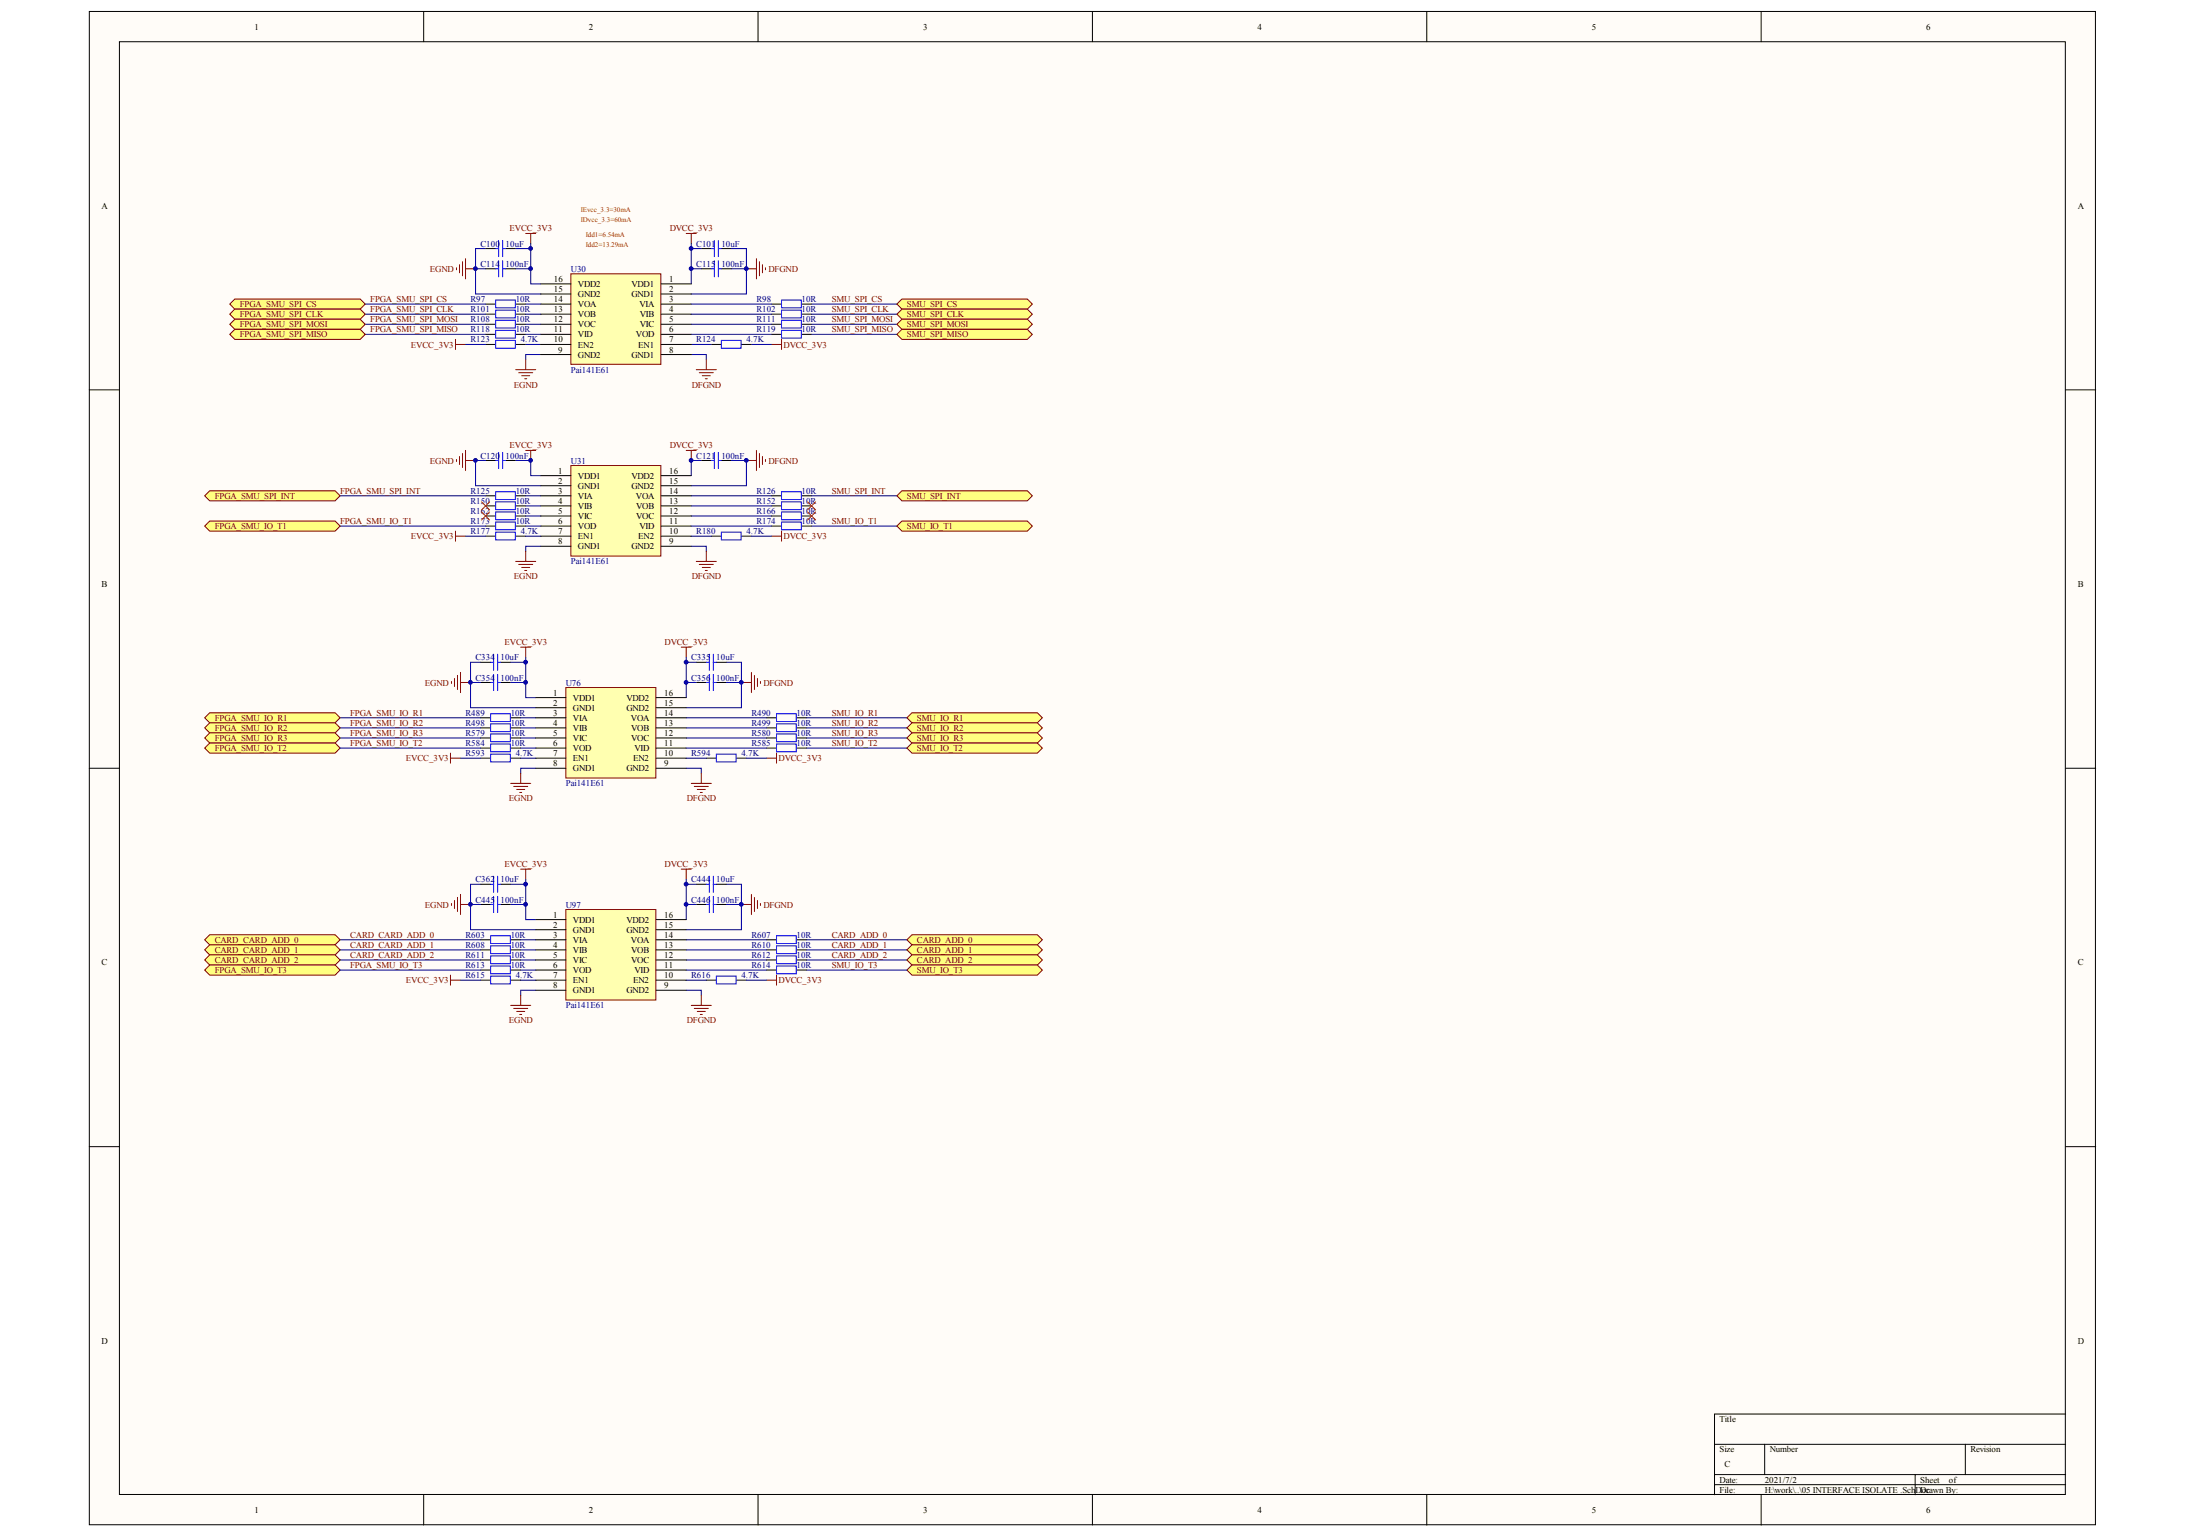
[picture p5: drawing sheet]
<svg xmlns="http://www.w3.org/2000/svg" width="289mm" height="202mm" viewBox="0 0 289 202" stroke-linecap="round" stroke-linejoin="round" font-family="sans-serif">
<g fill="#fffcf8" stroke="#000" stroke-width=".13">
<path d="M11.7 1.5h263.5v198.6h-263.5z"/>
<path d="M15.7 5.5h255.5v190.7h-255.5z"/>
</g>
<g fill="none" stroke="#000" stroke-width=".13">
<path d="M55.6 1.5v4M99.6 1.5v4M143.5 1.5v4M187.4 1.5v4M231.3 1.5v4M63.8 39.9h1.3M63.8 32.6h1.3M63.8 35.3h1.3M66.4 32.6h1.3M66.4 35.3h1.3M67.7 39.9h1.3M92.1 32.6h1.3"/>
<path d="M92.1 35.3h1.3M94.7 32.6h1.4M94.7 35.3h1.4M101.3 39.9h1.3M105.3 39.9h1.3M11.7 51.2h4M63.8 43.9h1.3M63.8 41.2h1.3M63.8 42.6h1.3M63.8 45.2h1.3M67.7 43.9h1.3M67.7 41.2h1.3"/>
<path d="M67.7 42.6h1.3M67.7 45.2h1.3M93.4 45.2h1.3M97.4 45.2h1.3M101.3 43.9h1.3M101.3 41.2h1.3M101.3 42.6h1.3M105.3 43.9h1.3M105.3 41.2h1.3M105.3 42.6h1.3M271.3 51.2h3.9M63.8 69.1h1.3"/>
<path d="M63.8 65.1h1.3M63.8 66.4h1.3M63.8 67.7h1.3M63.8 60.4h1.3M63.8 70.4h1.3M66.4 60.4h1.3M67.7 69.1h1.3M67.7 65.1h1.3M67.7 66.4h1.3M67.7 67.7h1.3M67.7 70.4h1.3M92.1 60.4h1.3"/>
<path d="M93.4 70.4h1.3M94.7 60.4h1.4M97.4 70.4h1.3M101.3 69.1h1.3M101.3 65.1h1.3M101.3 66.4h1.3M101.3 67.7h1.3M105.3 69.1h1.3M105.3 65.1h1.3M105.3 66.4h1.3M105.3 67.7h1.3M11.7 100.8h4"/>
<path d="M271.3 100.8h3.9M11.7 150.5h4M271.3 150.5h3.9M55.6 196.2v4M99.6 196.2v4M143.5 196.2v4M187.4 196.2v4M225.2 189.6h46.1M225.2 193.6h46.1M225.2 194.9h46.1M231.3 196.2v4M231.8 189.6v4"/>
<path d="M251.5 193.6v2.6M258.1 189.6v4M271.3 185.6h-46.1v10.6"/>
</g>
<g fill="none" stroke="#00f" stroke-width=".13">
<path d="M65.1 39.4h2.6v1h-2.6zM65.1 32.6h.4M65.1 35.3h.4M65.5 31.6v2.1M65.5 34.2v2.1M66 32.6h.4M66 35.3h.4M66 31.6v2.1M66 34.2v2.1M93.4 32.6h.4M93.4 35.3h.4M93.8 31.6v2.1"/>
<path d="M93.8 34.2v2.1M94.3 31.6v2.1M94.3 34.2v2.1M94.3 32.6h.4M94.3 35.3h.4M102.6 39.4h2.6v1h-2.6zM65.1 40.7h2.6v1h-2.6zM65.1 42h2.6v1.1h-2.6zM65.1 43.4h2.6v1h-2.6zM65.1 44.7h2.6v1h-2.6zM65.5 59.4v2.1M66 59.4v2.1"/>
<path d="M93.8 59.4v2.1M94.3 59.4v2.1M94.7 44.7h2.6v1h-2.6zM102.6 43.4h2.6v1h-2.6zM102.6 40.7h2.6v1h-2.6zM102.6 42h2.6v1.1h-2.6zM65.1 64.6h2.6v1h-2.6zM65.1 65.9h2.6v1h-2.6zM65.1 67.2h2.6v1h-2.6zM65.1 68.5h2.6v1h-2.6zM65.1 69.8h2.6v1.1h-2.6zM65.1 60.4h.4"/>
<path d="M66 60.4h.4M93.4 60.4h.4M94.3 60.4h.4M94.7 69.8h2.6v1.1h-2.6zM102.6 68.5h2.6v1h-2.6zM102.6 64.6h2.6v1h-2.6zM102.6 65.9h2.6v1h-2.6zM102.6 67.2h2.6v1h-2.6z"/>
</g>
<g fill="none" stroke="#000080" stroke-width=".13">
<path d="M48 39.9h15.8M62.5 35.3v3.3h8.5M62.5 35.3h1.3M63.8 32.6h-1.3v2.7M67.7 32.6h2M67.7 35.3h2M69 39.9h2M69.7 32v5.3h1.3M90.8 39.9h10.5M90.8 32.6h1.3M90.8 35.3h1.3M90.8 32v5.3"/>
<path d="M96.1 32.6h1.9v2.7M96.1 35.3h1.9M98 35.3v3.3h-7.2M106.6 39.9h11.2M48 43.9h15.8M48 41.2h15.8M48 42.6h15.8M61.1 45.2h2.7M69 43.9h2M69 41.2h2M69 42.6h2M69 45.2h2"/>
<path d="M71 46.5h-2v.7M90.8 46.5h2v.7M90.8 43.9h10.5M90.8 41.2h10.5M90.8 42.6h10.5M90.8 45.2h2.6M98.7 45.2h2.6M106.6 43.9h11.2M106.6 41.2h11.2M106.6 42.6h11.2M44.7 65.1h19.1M44.7 69.1h19.1"/>
<path d="M61.1 70.4h2.7M67.7 60.4h2v2h1.3M69 65.1h2M69 69.1h2M69 66.4h2M69 67.7h2M69 70.4h2M71 71.7h-2v.7M90.8 71.7h2v.7M90.8 65.1h10.5M90.8 69.1h10.5M90.8 66.4h10.5"/>
<path d="M90.8 67.7h10.5M90.8 70.4h2.6M92.1 60.4h-1.3v2M96.1 60.4h1.9v3.4h-7.2M98.7 70.4h2.6M106.6 65.1h11.2M106.6 69.1h11.2"/>
</g>
<g fill="none" stroke="#800000" stroke-width=".13">
<path d="M60 35.1v.3M60.3 34.7v1.1M60.7 34.4v1.8M61.1 35.3h1.4M61.1 34v2.6M69 30.6h1.4M69.7 30.6v1.4M90.1 30.6h1.3M90.8 30.6v1.4M98 35.3h1.3M99.3 34v2.6M99.7 34.4v1.8"/>
<path d="M100.1 34.7v1.1M100.5 35.1v.3M59.8 45.2h1.3M59.8 44.6v1.3M60.3 59.9v1.1M60.7 59.5v1.9M61.1 59.1v2.7M67.7 48.5h2.7M68.1 48.9h1.9M68.5 49.3h1.1M68.9 49.7h.3M69 47.2v1.3"/>
<path d="M69 59.1h1.4M69.7 59.1v1.3M90.1 59.1h1.3M90.8 59.1v1.3M91.4 48.5h2.7M91.8 48.9h1.9M92.2 49.3h1.1M92.6 49.7h.3M92.8 47.2v1.3M99.3 59.1v2.7M99.7 59.5v1.9M100.1 59.9v1.1"/>
<path d="M101.3 45.2h1.3M102.6 44.6v1.3M59.8 69.7v1.3M59.8 70.4h1.3M60 60.3v.3M61.1 60.4h1.4M67.7 73.7h2.7M68.1 74.1h1.9M68.5 74.5h1.1M68.9 74.9h.3M69 72.4v1.3M91.4 73.7h2.7"/>
<path d="M91.8 74.1h1.9M92.2 74.5h1.1M92.6 74.9h.3M92.8 72.4v1.3M98 60.4h1.3M100.5 60.3v.3M101.3 70.4h1.3M102.6 69.7v1.3"/>
</g>
<path d="M63.2 67.2l1.1 1.1M64.3 67.2l-1.1 1.1M106.1 67.2l1 1.1M107.1 67.2l-1 1.1" fill="none" stroke="#f00" stroke-width=".13"/>
<path d="M75 35.9h11.8v11.9h-11.8z" fill="#ffffb0" stroke="#800000" stroke-width=".13"/>
<g fill="none" stroke="#000" stroke-width=".13">
<path d="M71 37.3h4M71 38.6h4M71 39.9h4M86.8 37.3h4M86.8 38.6h4M86.8 39.9h4M71 41.2h4M71 42.6h4M71 43.9h4M71 45.2h4M71 46.5h4M86.8 41.2h4"/>
<path d="M86.8 42.6h4M86.8 43.9h4M86.8 45.2h4M86.8 46.5h4"/>
</g>
<path d="M63.8 60.4h-1.3v3.4h8.5" fill="none" stroke="#000080" stroke-width=".13"/>
<path d="M75 61.1h11.8v11.9h-11.8z" fill="#ffffb0" stroke="#800000" stroke-width=".13"/>
<g fill="none" stroke="#000" stroke-width=".13">
<path d="M71 62.4h4M71 63.8h4M71 65.1h4M71 66.4h4M71 67.7h4M71 69.1h4M71 70.4h4M71 71.7h4M86.8 62.4h4M86.8 63.8h4M86.8 65.1h4M86.8 66.4h4"/>
<path d="M86.8 67.7h4M86.8 69.1h4M86.8 70.4h4M86.8 71.7h4M63.1 98.2h1.3M63.1 94.2h1.3M63.1 95.5h1.3M63.1 96.9h1.3M63.1 86.9h1.3M63.1 89.6h1.3M63.1 99.5h1.3M65.7 86.9h1.4"/>
<path d="M65.7 89.6h1.4M67.1 98.2h1.3M67.1 94.2h1.3M67.1 95.5h1.3M67.1 96.9h1.3M67.1 99.5h1.3M91.4 86.9h1.4M91.4 89.6h1.4M92.8 99.5h1.3M94.1 86.9h1.3M94.1 89.6h1.3M96.7 99.5h1.3"/>
<path d="M100.7 98.2h1.3M100.7 94.2h1.3M100.7 95.5h1.3M100.7 96.9h1.3M104.6 98.2h1.3M104.6 94.2h1.3M104.6 95.5h1.3M104.6 96.9h1.3M63.1 116.1h1.3M63.1 118.7h1.3M65.7 116.1h1.4M65.7 118.7h1.4"/>
<path d="M91.4 116.1h1.4M91.4 118.7h1.4M94.1 116.1h1.3M94.1 118.7h1.3M63.1 127.3h1.3M63.1 123.4h1.3M63.1 124.7h1.3M63.1 126h1.3M63.1 128.7h1.3M67.1 127.3h1.3M67.1 123.4h1.3M67.1 124.7h1.3"/>
<path d="M67.1 126h1.3M67.1 128.7h1.3M92.8 128.7h1.3M96.7 128.7h1.3M100.7 127.3h1.3M100.7 123.4h1.3M100.7 124.7h1.3M100.7 126h1.3M104.6 127.3h1.3M104.6 123.4h1.3M104.6 124.7h1.3M104.6 126h1.3"/>
</g>
<g fill="none" stroke="#00f" stroke-width=".13">
<path d="M64.4 93.7h2.6v1h-2.6zM64.4 95h2.6v1h-2.6zM64.4 96.3h2.6v1.1h-2.6zM64.4 97.7h2.6v1h-2.6zM64.4 99h2.6v1h-2.6zM64.4 86.9h.4M64.4 89.6h.4M64.8 85.9v2.1M64.8 88.5v2.1M65.4 86.9h.3M65.4 89.6h.3M65.4 85.9v2.1"/>
<path d="M65.4 88.5v2.1M92.8 86.9h.4M92.8 89.6h.4M93.2 85.9v2.1M93.2 88.5v2.1M93.7 85.9v2.1M93.7 88.5v2.1M93.7 86.9h.4M93.7 89.6h.4M94.1 99h2.6v1h-2.6zM102 97.7h2.6v1h-2.6zM102 93.7h2.6v1h-2.6z"/>
<path d="M102 95h2.6v1h-2.6zM102 96.3h2.6v1.1h-2.6zM64.4 116.1h.4M64.4 118.7h.4M64.8 115v2.1M64.8 117.7v2.1M65.4 115v2.1M65.4 117.7v2.1M65.4 116.1h.3M65.4 118.7h.3M92.8 116.1h.4M92.8 118.7h.4"/>
<path d="M93.2 115v2.1M93.2 117.7v2.1M93.7 115v2.1M93.7 117.7v2.1M93.7 116.1h.4M93.7 118.7h.4M64.4 122.8h2.6v1h-2.6zM64.4 124.2h2.6v1h-2.6zM64.4 125.5h2.6v1h-2.6zM64.4 126.8h2.6v1h-2.6zM64.4 128.1h2.6v1h-2.6zM94.1 128.1h2.6v1h-2.6z"/>
<path d="M102 126.8h2.6v1h-2.6zM102 122.8h2.6v1h-2.6zM102 124.2h2.6v1h-2.6zM102 125.5h2.6v1h-2.6z"/>
</g>
<g fill="none" stroke="#000080" stroke-width=".13">
<path d="M44.7 94.2h18.4M44.7 95.5h18.4M44.7 96.9h18.4M60.5 99.5h2.6M61.8 89.6h1.3M63.1 86.9h-1.3v6h8.6M67.1 86.9h1.9M67.1 89.6h1.9M68.4 94.2h2M68.4 95.5h2M68.4 96.9h2M68.4 98.2h2"/>
<path d="M68.4 99.5h2M69 86.3v5.3h1.4M90.1 94.2h10.6M90.1 95.5h10.6M90.1 96.9h10.6M90.1 98.2h10.6M90.1 86.9h1.3M90.1 89.6h1.3M90.1 99.5h2.7M90.1 86.3v5.3M95.4 86.9h2v6h-7.3M95.4 89.6h2"/>
<path d="M98 99.5h2.7M105.9 94.2h13.2M105.9 95.5h13.2M105.9 96.9h13.2M63.1 116.1h-1.3v5.9h8.6M67.1 116.1h1.9M67.1 118.7h1.9M69 115.4v5.3h1.4M70.4 100.8h-2v.7M90.1 100.8h2v.7M90.1 115.4v5.3M90.1 116.1h1.3"/>
<path d="M90.1 118.7h1.3M95.4 116.1h2v5.9h-7.3M95.4 118.7h2M44.7 123.4h18.4M44.7 124.7h18.4M44.7 126h18.4M60.5 128.7h2.6M68.4 123.4h2M68.4 124.7h2M68.4 126h2M68.4 127.3h2M68.4 128.7h2"/>
<path d="M70.4 130h-2v.6M90.1 130h2v.6M90.1 123.4h10.6M90.1 124.7h10.6M90.1 126h10.6M90.1 127.3h10.6M90.1 128.7h2.7M98 128.7h2.7M105.9 123.4h13.2M105.9 124.7h13.2M105.9 126h13.2"/>
</g>
<g fill="none" stroke="#800000" stroke-width=".13">
<path d="M59.2 99.5h1.3M59.2 98.9v1.3M59.3 89.5v.2M59.7 89.1v1M60.1 88.7v1.8M60.5 89.6h1.3M60.5 88.3v2.6M68.4 84.9h1.3M69 84.9v1.4M89.5 84.9h1.3M90.1 84.9v1.4M97.4 89.6h1.3"/>
<path d="M98.7 88.3v2.6M99.1 88.7v1.8M99.5 89.1v1M99.9 89.5v.2M100.7 99.5h1.3M102 98.9v1.3M59.3 118.6v.3M59.7 118.2v1.1M60.1 117.8v1.9M60.5 117.4v2.6M60.5 118.7h1.3M67.1 102.8h2.6"/>
<path d="M67.5 103.2h1.8M67.9 103.6h1M68.3 104h.2M68.4 101.5v1.3M68.4 114.1h1.3M69 114.1v1.3M89.5 114.1h1.3M90.1 114.1v1.3M90.8 102.8h2.6M91.2 103.2h1.8M91.6 103.6h1M92 104h.2"/>
<path d="M92.1 101.5v1.3M97.4 118.7h1.3M98.7 117.4v2.6M99.1 117.8v1.9M99.5 118.2v1.1M99.9 118.6v.3M59.2 128v1.3M59.2 128.7h1.3M67.1 132h2.6M67.5 132.4h1.8M67.9 132.8h1M68.3 133.2h.2"/>
<path d="M68.4 130.6v1.4M90.8 132h2.6M91.2 132.4h1.8M91.6 132.8h1M92 133.2h.2M92.1 130.6v1.4M100.7 128.7h1.3M102 128v1.3"/>
</g>
<path d="M74.3 90.2h11.8v11.9h-11.8z" fill="#ffffb0" stroke="#800000" stroke-width=".13"/>
<g fill="none" stroke="#000" stroke-width=".13">
<path d="M70.4 91.6h3.9M70.4 92.9h3.9M70.4 94.2h3.9M70.4 95.5h3.9M70.4 96.9h3.9M70.4 98.2h3.9M70.4 99.5h3.9M86.2 91.6h3.9M86.2 92.9h3.9M86.2 94.2h3.9M86.2 95.5h3.9M86.2 96.9h3.9"/>
<path d="M86.2 98.2h3.9M86.2 99.5h3.9M70.4 100.8h3.9M86.2 100.8h3.9"/>
</g>
<path d="M61.8 118.7h1.3" fill="none" stroke="#000080" stroke-width=".13"/>
<path d="M74.3 119.4h11.8v11.9h-11.8z" fill="#ffffb0" stroke="#800000" stroke-width=".13"/>
<g fill="none" stroke="#000" stroke-width=".13">
<path d="M70.4 120.7h3.9M70.4 122h3.9M70.4 123.4h3.9M70.4 124.7h3.9M70.4 126h3.9M70.4 127.3h3.9M70.4 128.7h3.9M70.4 130h3.9M86.2 120.7h3.9M86.2 122h3.9M86.2 123.4h3.9M86.2 124.7h3.9"/>
<path d="M86.2 126h3.9M86.2 127.3h3.9M86.2 128.7h3.9M86.2 130h3.9"/>
</g>
<g fill="#ffff80" stroke="#800000" stroke-width=".13">
<path d="M27.5 122.7h16.5l.7 .7-.7 .6h-16.5l-.6-.6z" fill-rule="evenodd"/>
<path d="M27.5 124h16.5l.7 .7-.7 .6h-16.5l-.6-.6z" fill-rule="evenodd"/>
<path d="M27.5 125.3h16.5l.7 .7-.7 .7h-16.5l-.6-.7z" fill-rule="evenodd"/>
<path d="M30.8 39.3h16.5l.7 .6-.7 .7h-16.5l-.6-.7z" fill-rule="evenodd"/>
<path d="M30.8 40.6h16.5l.7 .6-.7 .7h-16.5l-.6-.7z" fill-rule="evenodd"/>
<path d="M30.8 41.9h16.5l.7 .7-.7 .6h-16.5l-.6-.6z" fill-rule="evenodd"/>
<path d="M30.8 43.2h16.5l.7 .7-.7 .7h-16.5l-.6-.7z" fill-rule="evenodd"/>
<path d="M27.5 64.4h16.5l.7 .7-.7 .6h-16.5l-.6-.6z" fill-rule="evenodd"/>
<path d="M27.5 93.6h16.5l.7 .6-.7 .7h-16.5l-.6-.7z" fill-rule="evenodd"/>
<path d="M27.5 94.9h16.5l.7 .6-.7 .7h-16.5l-.6-.7z" fill-rule="evenodd"/>
<path d="M27.5 96.2h16.5l.7 .7-.7 .6h-16.5l-.6-.6z" fill-rule="evenodd"/>
<path d="M27.5 68.4h16.5l.7 .7-.7 .6h-16.5l-.6-.6z" fill-rule="evenodd"/>
<path d="M27.5 97.5h16.5l.7 .7-.7 .7h-16.5l-.6-.7z" fill-rule="evenodd"/>
<path d="M27.5 126.7h16.5l.7 .6-.7 .7h-16.5l-.6-.7z" fill-rule="evenodd"/>
<path d="M118.4 39.3h16.5l.7 .6-.7 .7h-16.5l-.6-.7z" fill-rule="evenodd"/>
<path d="M118.4 40.6h16.5l.7 .6-.7 .7h-16.5l-.6-.7z" fill-rule="evenodd"/>
<path d="M118.4 41.9h16.5l.7 .7-.7 .6h-16.5l-.6-.6z" fill-rule="evenodd"/>
<path d="M118.4 43.2h16.5l.7 .7-.7 .7h-16.5l-.6-.7z" fill-rule="evenodd"/>
<path d="M118.4 64.4h16.5l.7 .7-.7 .6h-16.5l-.6-.6z" fill-rule="evenodd"/>
<path d="M118.4 68.4h16.5l.7 .7-.7 .6h-16.5l-.6-.6z" fill-rule="evenodd"/>
</g>
<path d="M63.2 65.9l1.1 1M64.3 65.9l-1.1 1M106.1 65.9l1 1M107.1 65.9l-1 1" fill="none" stroke="#f00" stroke-width=".13"/>
<g fill="#ffff80" stroke="#800000" stroke-width=".13">
<path d="M119.8 122.7h16.4l.7 .7-.7 .6h-16.4l-.7-.6z" fill-rule="evenodd"/>
<path d="M119.8 124h16.4l.7 .7-.7 .6h-16.4l-.7-.6z" fill-rule="evenodd"/>
<path d="M119.8 125.3h16.4l.7 .7-.7 .7h-16.4l-.7-.7z" fill-rule="evenodd"/>
<path d="M119.8 93.6h16.4l.7 .6-.7 .7h-16.4l-.7-.7z" fill-rule="evenodd"/>
<path d="M119.8 94.9h16.4l.7 .6-.7 .7h-16.4l-.7-.7z" fill-rule="evenodd"/>
<path d="M119.8 96.2h16.4l.7 .7-.7 .6h-16.4l-.7-.6z" fill-rule="evenodd"/>
</g>
<path d="M44.7 98.2h18.4M105.9 98.2h13.2" fill="none" stroke="#000080" stroke-width=".13"/>
<path d="M119.8 97.5h16.4l.7 .7-.7 .7h-16.4l-.7-.7z" fill-rule="evenodd" fill="#ffff80" stroke="#800000" stroke-width=".13"/>
<path d="M44.7 127.3h18.4" fill="none" stroke="#000080" stroke-width=".13"/>
<path d="M119.8 126.7h16.4l.7 .6-.7 .7h-16.4l-.7-.7z" fill-rule="evenodd" fill="#ffff80" stroke="#800000" stroke-width=".13"/>
<path d="M105.9 127.3h13.2" fill="none" stroke="#000080" stroke-width=".13"/>
<g fill="#000080" stroke="#000080" stroke-width=".13">
<circle cx="61.8" cy="118.7" r=".24"/>
<circle cx="61.8" cy="89.6" r=".24"/>
<circle cx="62.4" cy="60.4" r=".24"/>
<circle cx="62.4" cy="35.3" r=".24"/>
<circle cx="69" cy="118.7" r=".24"/>
<circle cx="69" cy="116.1" r=".24"/>
<circle cx="69" cy="89.6" r=".24"/>
<circle cx="69" cy="86.9" r=".24"/>
<circle cx="69.7" cy="60.4" r=".24"/>
<circle cx="69.7" cy="35.3" r=".24"/>
<circle cx="69.7" cy="32.6" r=".24"/>
<circle cx="90.1" cy="118.7" r=".24"/>
<circle cx="90.1" cy="116.1" r=".24"/>
<circle cx="90.1" cy="89.6" r=".24"/>
<circle cx="90.1" cy="86.9" r=".24"/>
<circle cx="90.8" cy="60.4" r=".24"/>
<circle cx="90.8" cy="35.3" r=".24"/>
<circle cx="90.8" cy="32.6" r=".24"/>
<circle cx="97.3" cy="118.7" r=".24"/>
<circle cx="97.3" cy="89.6" r=".24"/>
<circle cx="98" cy="60.4" r=".24"/>
<circle cx="98" cy="35.3" r=".24"/>
</g>
<g font-size="1.2">
<text x="33.4" y="3.9">1</text>
<text x="77.3" y="3.9">2</text>
<text x="121.2" y="3.9">3</text>
<text x="165.1" y="3.9">4</text>
<text x="209.1" y="3.9">5</text>
<text x="253" y="3.9">6</text>
<text x="13.3" y="27.4">A</text>
<text x="272.9" y="27.4">A</text>
<text x="72.7" y="41">13</text>
<text x="72.7" y="39.7">14</text>
<text x="72.7" y="38.3">15</text>
<text x="72.7" y="37">16</text>
<text x="75.9" y="41.6">VOB</text>
<text x="75.9" y="40.3">VOA</text>
<text x="75.9" y="39">GND2</text>
<text x="75.9" y="37.7">VDD2</text>
<text x="82.9" y="37.7">VDD1</text>
<text x="82.9" y="39">GND1</text>
<text x="84" y="40.3">VIA</text>
<text x="84" y="41.6">VIB</text>
<text x="87.9" y="37">1</text>
<text x="87.9" y="38.3">2</text>
<text x="87.9" y="39.7">3</text>
<text x="87.9" y="41">4</text>
<text x="72.7" y="45">10</text>
<text x="72.7" y="43.6">11</text>
<text x="72.7" y="42.3">12</text>
<text x="73.3" y="46.3">9</text>
<text x="75.9" y="46.9">GND2</text>
<text x="75.9" y="45.6">EN2</text>
<text x="75.9" y="44.3">VID</text>
<text x="75.9" y="43">VOC</text>
<text x="82.9" y="46.9">GND1</text>
<text x="83.5" y="44.3">VOD</text>
<text x="83.8" y="45.6">EN1</text>
<text x="84" y="43">VIC</text>
<text x="87.9" y="42.3">5</text>
<text x="87.9" y="43.6">6</text>
<text x="87.9" y="45">7</text>
<text x="87.9" y="46.3">8</text>
<text x="73.3" y="62.2">1</text>
<text x="73.3" y="63.5">2</text>
<text x="73.3" y="64.8">3</text>
<text x="75.9" y="62.8">VDD1</text>
<text x="75.9" y="64.2">GND1</text>
<text x="75.9" y="65.5">VIA</text>
<text x="82.9" y="64.2">GND2</text>
<text x="82.9" y="62.8">VDD2</text>
<text x="83.5" y="65.5">VOA</text>
<text x="87.9" y="64.8">14</text>
<text x="87.9" y="63.5">15</text>
<text x="87.9" y="62.2">16</text>
<text x="73.3" y="66.1">4</text>
<text x="73.3" y="67.5">5</text>
<text x="73.3" y="68.8">6</text>
<text x="73.3" y="70.1">7</text>
<text x="73.3" y="71.4">8</text>
<text x="75.9" y="66.8">VIB</text>
<text x="75.9" y="68.1">VIC</text>
<text x="75.9" y="69.5">VOD</text>
<text x="75.9" y="70.8">EN1</text>
<text x="83.5" y="68.1">VOC</text>
<text x="83.5" y="66.8">VOB</text>
<text x="83.8" y="70.8">EN2</text>
<text x="84" y="69.5">VID</text>
<text x="87.9" y="71.4">9</text>
<text x="87.9" y="70.1">10</text>
<text x="87.9" y="68.8">11</text>
<text x="87.9" y="67.5">12</text>
<text x="87.9" y="66.1">13</text>
<text x="13.3" y="77">B</text>
<text x="75.9" y="72.1">GND1</text>
<text x="82.9" y="72.1">GND2</text>
<text x="272.9" y="77">B</text>
<text x="72.7" y="91.3">1</text>
<text x="72.7" y="92.6">2</text>
<text x="72.7" y="94">3</text>
<text x="72.7" y="95.3">4</text>
<text x="75.2" y="92">VDD1</text>
<text x="75.2" y="93.3">GND1</text>
<text x="75.2" y="94.6">VIA</text>
<text x="75.2" y="95.9">VIB</text>
<text x="82.3" y="93.3">GND2</text>
<text x="82.3" y="92">VDD2</text>
<text x="82.8" y="94.6">VOA</text>
<text x="82.9" y="95.9">VOB</text>
<text x="87.2" y="95.3">13</text>
<text x="87.2" y="94">14</text>
<text x="87.2" y="92.6">15</text>
<text x="87.2" y="91.3">16</text>
<text x="72.7" y="96.6">5</text>
<text x="72.7" y="97.9">6</text>
<text x="72.7" y="99.3">7</text>
<text x="72.7" y="100.6">8</text>
<text x="75.2" y="97.3">VIC</text>
<text x="75.2" y="98.6">VOD</text>
<text x="75.2" y="99.9">EN1</text>
<text x="75.2" y="101.2">GND1</text>
<text x="82.3" y="101.2">GND2</text>
<text x="82.9" y="97.3">VOC</text>
<text x="83.1" y="99.9">EN2</text>
<text x="83.3" y="98.6">VID</text>
<text x="87.2" y="100.6">9</text>
<text x="87.2" y="99.3">10</text>
<text x="87.2" y="97.9">11</text>
<text x="87.2" y="96.6">12</text>
<text x="72.7" y="120.5">1</text>
<text x="72.7" y="121.8">2</text>
<text x="72.7" y="123.1">3</text>
<text x="72.7" y="124.4">4</text>
<text x="72.7" y="125.7">5</text>
<text x="75.2" y="121.1">VDD1</text>
<text x="75.2" y="122.4">GND1</text>
<text x="75.2" y="123.8">VIA</text>
<text x="75.2" y="125.1">VIB</text>
<text x="82.3" y="122.4">GND2</text>
<text x="82.3" y="121.1">VDD2</text>
<text x="82.8" y="123.8">VOA</text>
<text x="82.9" y="125.1">VOB</text>
<text x="87.2" y="125.7">12</text>
<text x="87.2" y="124.4">13</text>
<text x="87.2" y="123.1">14</text>
<text x="87.2" y="121.8">15</text>
<text x="87.2" y="120.5">16</text>
<text x="13.3" y="126.7">C</text>
<text x="72.7" y="127.1">6</text>
<text x="72.7" y="128.4">7</text>
<text x="72.7" y="129.7">8</text>
<text x="75.2" y="126.4">VIC</text>
<text x="75.2" y="127.7">VOD</text>
<text x="75.2" y="129.1">EN1</text>
<text x="75.2" y="130.4">GND1</text>
<text x="82.3" y="130.4">GND2</text>
<text x="82.9" y="126.4">VOC</text>
<text x="83.1" y="129.1">EN2</text>
<text x="83.3" y="127.7">VID</text>
<text x="87.2" y="129.7">9</text>
<text x="87.2" y="128.4">10</text>
<text x="87.2" y="127.1">11</text>
<text x="272.9" y="126.7">C</text>
<text x="13.3" y="176.4">D</text>
<text x="272.9" y="176.4">D</text>
<text x="225.8" y="186.6">Title</text>
<text x="225.8" y="190.6">Size</text>
<text x="232.4" y="190.6">Number</text>
<text x="258.8" y="190.6">Revision</text>
<text x="225.8" y="194.6">Date:</text>
<text x="225.8" y="195.9">File:</text>
<text x="226.5" y="192.6">C</text>
<text x="231.8" y="194.6">2021/7/2</text>
<text x="231.8" y="195.9">H:\work\..\05 INTERFACE ISOLATE .Sch</text>
<text x="251.6" y="195.9">DDrawn By:</text>
<text x="252.2" y="194.6">Sheet</text>
<text x="252.4" y="195.9">oc</text>
<text x="255.9" y="194.6">of</text>
<text x="33.4" y="198.6">1</text>
<text x="77.3" y="198.6">2</text>
<text x="121.2" y="198.6">3</text>
<text x="165.1" y="198.6">4</text>
<text x="209.1" y="198.6">5</text>
<text x="253" y="198.6">6</text>
</g>
<g font-size="1.2" fill="#800000">
<text x="56.4" y="35.7">EGND</text>
<text x="66.9" y="30.4">EVCC_3V3</text>
<text x="87.9" y="30.4">DVCC_3V3</text>
<text x="100.9" y="35.7">DFGND</text>
<text x="31.5" y="40.3">FPGA_SMU_SPI_CS</text>
<text x="31.5" y="41.6">FPGA_SMU_SPI_CLK</text>
<text x="48.6" y="39.7">FPGA_SMU_SPI_CS</text>
<text x="48.6" y="41">FPGA_SMU_SPI_CLK</text>
<text x="109.2" y="39.7">SMU_SPI_CS</text>
<text x="109.2" y="41">SMU_SPI_CLK</text>
<text x="119.1" y="40.3">SMU_SPI_CS</text>
<text x="119.1" y="41.6">SMU_SPI_CLK</text>
<text x="31.5" y="43">FPGA_SMU_SPI_MOSI</text>
<text x="31.5" y="44.3">FPGA_SMU_SPI_MISO</text>
<text x="48.6" y="42.3">FPGA_SMU_SPI_MOSI</text>
<text x="48.6" y="43.6">FPGA_SMU_SPI_MISO</text>
<text x="54" y="45.6">EVCC_3V3</text>
<text x="102.9" y="45.6">DVCC_3V3</text>
<text x="109.2" y="42.3">SMU_SPI_MOSI</text>
<text x="109.2" y="43.6">SMU_SPI_MISO</text>
<text x="119.1" y="43">SMU_SPI_MOSI</text>
<text x="119.1" y="44.3">SMU_SPI_MISO</text>
<text x="67.5" y="50.9">EGND</text>
<text x="90.8" y="50.9">DFGND</text>
<text x="66.9" y="58.9">EVCC_3V3</text>
<text x="87.9" y="58.9">DVCC_3V3</text>
<text x="28.2" y="65.5">FPGA_SMU_SPI_INT</text>
<text x="44.7" y="64.8">FPGA_SMU_SPI_INT</text>
<text x="56.4" y="60.8">EGND</text>
<text x="100.9" y="60.8">DFGND</text>
<text x="109.2" y="64.8">SMU_SPI_INT</text>
<text x="119.1" y="65.5">SMU_SPI_INT</text>
<text x="28.2" y="69.5">FPGA_SMU_IO_T1</text>
<text x="44.7" y="68.8">FPGA_SMU_IO_T1</text>
<text x="54" y="70.8">EVCC_3V3</text>
<text x="102.9" y="70.8">DVCC_3V3</text>
<text x="109.2" y="68.8">SMU_IO_T1</text>
<text x="119.1" y="69.5">SMU_IO_T1</text>
<text x="67.5" y="76.1">EGND</text>
<text x="90.8" y="76.1">DFGND</text>
<text x="55.8" y="90">EGND</text>
<text x="66.2" y="84.7">EVCC_3V3</text>
<text x="87.3" y="84.7">DVCC_3V3</text>
<text x="100.3" y="90">DFGND</text>
<text x="28.2" y="94.6">FPGA_SMU_IO_R1</text>
<text x="28.2" y="95.9">FPGA_SMU_IO_R2</text>
<text x="46" y="94">FPGA_SMU_IO_R1</text>
<text x="46" y="95.3">FPGA_SMU_IO_R2</text>
<text x="109.2" y="94">SMU_IO_R1</text>
<text x="109.2" y="95.3">SMU_IO_R2</text>
<text x="120.4" y="94.6">SMU_IO_R1</text>
<text x="120.4" y="95.9">SMU_IO_R2</text>
<text x="28.2" y="97.3">FPGA_SMU_IO_R3</text>
<text x="28.2" y="98.6">FPGA_SMU_IO_T2</text>
<text x="46" y="96.6">FPGA_SMU_IO_R3</text>
<text x="46" y="97.9">FPGA_SMU_IO_T2</text>
<text x="53.3" y="99.9">EVCC_3V3</text>
<text x="102.2" y="99.9">DVCC_3V3</text>
<text x="109.2" y="96.6">SMU_IO_R3</text>
<text x="109.2" y="97.9">SMU_IO_T2</text>
<text x="120.4" y="97.3">SMU_IO_R3</text>
<text x="120.4" y="98.6">SMU_IO_T2</text>
<text x="66.8" y="105.2">EGND</text>
<text x="90.2" y="105.2">DFGND</text>
<text x="66.2" y="113.8">EVCC_3V3</text>
<text x="87.3" y="113.8">DVCC_3V3</text>
<text x="55.8" y="119.1">EGND</text>
<text x="100.3" y="119.1">DFGND</text>
<text x="28.2" y="123.8">CARD_CARD_ADD_0</text>
<text x="28.2" y="125.1">CARD_CARD_ADD_1</text>
<text x="46" y="123.1">CARD_CARD_ADD_0</text>
<text x="46" y="124.4">CARD_CARD_ADD_1</text>
<text x="46" y="125.7">CARD_CARD_ADD_2</text>
<text x="109.2" y="123.1">CARD_ADD_0</text>
<text x="109.2" y="124.4">CARD_ADD_1</text>
<text x="109.2" y="125.7">CARD_ADD_2</text>
<text x="120.4" y="123.8">CARD_ADD_0</text>
<text x="120.4" y="125.1">CARD_ADD_1</text>
<text x="28.2" y="126.4">CARD_CARD_ADD_2</text>
<text x="28.2" y="127.7">FPGA_SMU_IO_T3</text>
<text x="46" y="127.1">FPGA_SMU_IO_T3</text>
<text x="53.3" y="129.1">EVCC_3V3</text>
<text x="102.2" y="129.1">DVCC_3V3</text>
<text x="109.2" y="127.1">SMU_IO_T3</text>
<text x="120.4" y="126.4">CARD_ADD_2</text>
<text x="120.4" y="127.7">SMU_IO_T3</text>
<text x="66.8" y="134.3">EGND</text>
<text x="90.2" y="134.3">DFGND</text>
</g>
<g font-size="1.2" fill="#000080">
<text x="63.1" y="32.4">C100</text>
<text x="63.1" y="35">C114</text>
<text x="66.4" y="32.4">10uF</text>
<text x="66.4" y="35">100nF</text>
<text x="75" y="35.7">U30</text>
<text x="91.4" y="32.4">C101</text>
<text x="91.4" y="35">C115</text>
<text x="94.7" y="32.4">10uF</text>
<text x="94.7" y="35">100nF</text>
<text x="61.8" y="39.7">R97</text>
<text x="61.8" y="41">R101</text>
<text x="67.7" y="39.7">10R</text>
<text x="67.7" y="41">10R</text>
<text x="99.3" y="39.7">R98</text>
<text x="99.3" y="41">R102</text>
<text x="105.3" y="39.7">10R</text>
<text x="105.3" y="41">10R</text>
<text x="61.8" y="42.3">R108</text>
<text x="61.8" y="43.6">R118</text>
<text x="61.8" y="45">R123</text>
<text x="67.7" y="42.3">10R</text>
<text x="67.7" y="43.6">10R</text>
<text x="68.4" y="45">4.7K</text>
<text x="91.4" y="45">R124</text>
<text x="98" y="45">4.7K</text>
<text x="99.3" y="43.6">R119</text>
<text x="99.3" y="42.3">R111</text>
<text x="105.3" y="43.6">10R</text>
<text x="105.3" y="42.3">10R</text>
<text x="75" y="48.9">Pai141E61</text>
<text x="61.8" y="64.8">R125</text>
<text x="63.1" y="60.2">C120</text>
<text x="66.4" y="60.2">100nF</text>
<text x="67.7" y="64.8">10R</text>
<text x="75" y="60.8">U31</text>
<text x="91.4" y="60.2">C121</text>
<text x="94.7" y="60.2">100nF</text>
<text x="99.3" y="64.8">R126</text>
<text x="105.3" y="64.8">10R</text>
<text x="61.8" y="66.1">R150</text>
<text x="61.8" y="67.5">R162</text>
<text x="61.8" y="68.8">R173</text>
<text x="61.8" y="70.1">R177</text>
<text x="67.7" y="66.1">10R</text>
<text x="67.7" y="67.5">10R</text>
<text x="67.7" y="68.8">10R</text>
<text x="68.4" y="70.1">4.7K</text>
<text x="91.4" y="70.1">R180</text>
<text x="98" y="70.1">4.7K</text>
<text x="99.3" y="68.8">R174</text>
<text x="99.3" y="66.1">R152</text>
<text x="99.3" y="67.5">R166</text>
<text x="105.3" y="68.8">10R</text>
<text x="105.3" y="66.1">10R</text>
<text x="105.3" y="67.5">10R</text>
<text x="75" y="74.1">Pai141E61</text>
<text x="62.5" y="86.7">C334</text>
<text x="62.5" y="89.3">C354</text>
<text x="65.7" y="86.7">10uF</text>
<text x="65.7" y="89.3">100nF</text>
<text x="74.3" y="90">U76</text>
<text x="90.8" y="86.7">C335</text>
<text x="90.8" y="89.3">C356</text>
<text x="94.1" y="86.7">10uF</text>
<text x="94.1" y="89.3">100nF</text>
<text x="61.1" y="94">R489</text>
<text x="61.1" y="95.3">R498</text>
<text x="67.1" y="94">10R</text>
<text x="67.1" y="95.3">10R</text>
<text x="98.7" y="94">R490</text>
<text x="98.7" y="95.3">R499</text>
<text x="104.6" y="94">10R</text>
<text x="104.6" y="95.3">10R</text>
<text x="61.1" y="96.6">R579</text>
<text x="61.1" y="97.9">R584</text>
<text x="61.1" y="99.3">R593</text>
<text x="67.1" y="96.6">10R</text>
<text x="67.1" y="97.9">10R</text>
<text x="67.7" y="99.3">4.7K</text>
<text x="90.8" y="99.3">R594</text>
<text x="97.4" y="99.3">4.7K</text>
<text x="98.7" y="97.9">R585</text>
<text x="98.7" y="96.6">R580</text>
<text x="104.6" y="97.9">10R</text>
<text x="104.6" y="96.6">10R</text>
<text x="74.3" y="103.2">Pai141E61</text>
<text x="62.5" y="115.8">C362</text>
<text x="62.5" y="118.5">C445</text>
<text x="65.7" y="115.8">10uF</text>
<text x="65.7" y="118.5">100nF</text>
<text x="74.3" y="119.1">U97</text>
<text x="90.8" y="115.8">C444</text>
<text x="90.8" y="118.5">C446</text>
<text x="94.1" y="115.8">10uF</text>
<text x="94.1" y="118.5">100nF</text>
<text x="61.1" y="123.1">R603</text>
<text x="61.1" y="124.4">R608</text>
<text x="61.1" y="125.7">R611</text>
<text x="67.1" y="123.1">10R</text>
<text x="67.1" y="124.4">10R</text>
<text x="67.1" y="125.7">10R</text>
<text x="98.7" y="123.1">R607</text>
<text x="98.7" y="124.4">R610</text>
<text x="98.7" y="125.7">R612</text>
<text x="104.6" y="123.1">10R</text>
<text x="104.6" y="124.4">10R</text>
<text x="104.6" y="125.7">10R</text>
<text x="61.1" y="127.1">R613</text>
<text x="61.1" y="128.4">R615</text>
<text x="67.1" y="127.1">10R</text>
<text x="67.7" y="128.4">4.7K</text>
<text x="90.8" y="128.4">R616</text>
<text x="97.4" y="128.4">4.7K</text>
<text x="98.7" y="127.1">R614</text>
<text x="104.6" y="127.1">10R</text>
<text x="74.3" y="132.4">Pai141E61</text>
</g>
<g font-size=".9" fill="#f00">
<text x="76.3" y="27.8">IEvcc_3.3=30mA</text>
<text x="76.3" y="29.1">IDvcc_3.3=60mA</text>
<text x="76.9" y="31.1">Idd1=6.54mA</text>
<text x="76.9" y="32.4">Idd2=13.29mA</text>
</g>
</svg>
